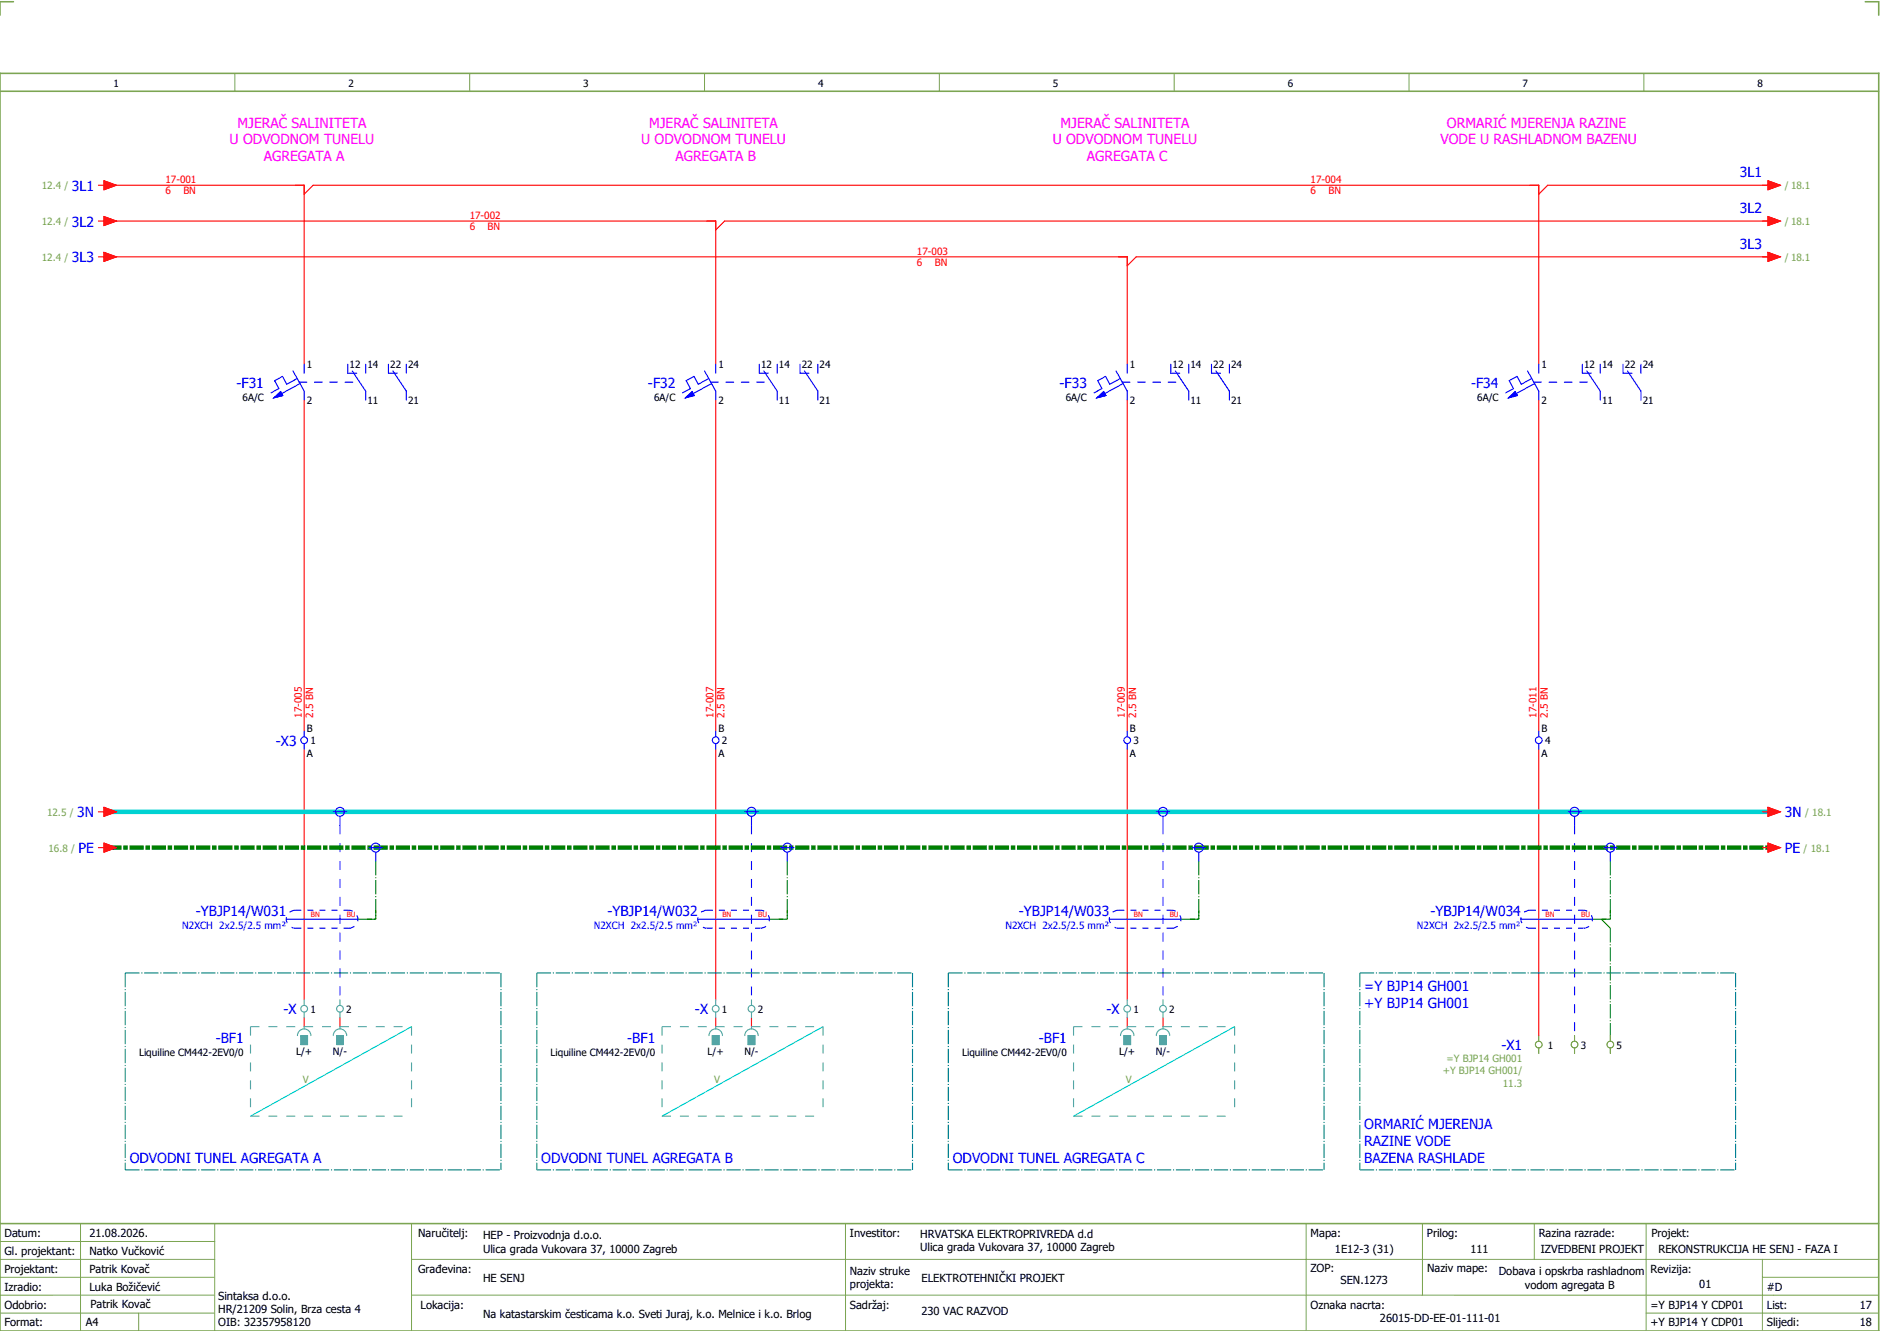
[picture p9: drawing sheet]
<svg xmlns="http://www.w3.org/2000/svg" width="421mm" height="297mm" viewBox="0 0 421 297" stroke-linecap="round" stroke-linejoin="round" font-family="sans-serif">
<path d="M0 16.4h420v281h-420zM3 .4h-3v3M417 .4h3v3M0 20.4h420M0 273.4h420" fill="none" stroke="#7ca552" stroke-width=".35"/>
<g fill="none" stroke="#7ca552" stroke-width=".22">
<path d="M52.5 16.4v4M105 16.4v4M157.5 16.4v4M210 16.4v4M262.5 16.4v4M315 16.4v4M367.5 16.4v4M0 277.4h48M18 273.4v24M48 273.4v24M92 273.4v24M189 273.4v24"/>
<path d="M292 273.4v23.8M318 273.4v16M343 273.4v8M368 273.4v23.8M0 281.4h48M0 285.4h47.8M0 293.4h47.8M31 293.4v4M47.8 289.4h-47.8M92 281.4h328M92 289.4h328M368 293.4h52"/>
<path d="M394 285.4h26M394 281.4v15.8"/>
</g>
<g fill="none" stroke="#f00" stroke-width=".25">
<path d="M22 41.4h1.2M22 49.4h1.2M22 57.4h1.2M23.2 40.4l2.8 1-2.8 1zM23.2 48.4l2.8 1-2.8 1zM23.2 56.4l2.8 1-2.8 1zM24 41.4h44v40M24 49.4h136v32M24 57.4h228v24M68 43.4l2-2h274v40M395.2 40.4l2.8 1-2.8 1zM395.2 48.4l2.8 1-2.8 1z"/>
<path d="M395.2 56.4l2.8 1-2.8 1zM396 41.4h-50l-2 2M396 49.4h-234l-2 2M396 57.4h-142l-2 2M68 89.4v74M160 89.4v74M252 89.4v74M344 89.4v74M68 167.4v56M160 167.4v56M252 167.4v56M344 167.4v64"/>
<path d="M22 189.4h1.2M22 181.4h1.2M23.2 188.4l2.8 1-2.8 1zM23.2 180.4l2.8 1-2.8 1zM394 189.4h1.2M394 181.4h1.2M395.2 188.4l2.8 1-2.8 1zM395.2 180.4l2.8 1-2.8 1zM68 227.4v2M76 227.4v2M160 227.4v2M168 227.4v2"/>
<path d="M252 227.4v2M260 227.4v2"/>
</g>
<g fill="none" stroke="#00be00" stroke-width=".25" stroke-dasharray="3.2 .4 .3 .4" stroke-linecap="butt">
<path d="M84 192.4v13M176 192.4v13M268 192.4v13M360 192.4v13M80 205.4h4M82 205.4h2M84 203.4v2M172 205.4h4M174 205.4h2M176 203.4v2M264 205.4h4M266 205.4h2"/>
<path d="M268 203.4v2M356 205.4h4M358 205.4h2M358 205.4l2 2M360 207.4v24M360 203.4v2"/>
</g>
<path d="M76 184.4v39M168 184.4v39M260 184.4v39M352 184.4v47" fill="none" stroke="#00f" stroke-width=".25" stroke-dasharray="2 2" stroke-linecap="butt"/>
<path d="M24 189.4h372" fill="none" stroke="#008000" stroke-width="1" stroke-dasharray="3.2 .4 1 .4" stroke-linecap="butt"/>
<path d="M24 181.4h372" fill="none" stroke="#00d2d2" stroke-width="1"/>
<path d="M92 229.4l-36 20M184 229.4l-36 20M276 229.4l-36 20" fill="none" stroke="#00d2d2" stroke-width=".25"/>
<g fill="none" stroke="#00f" stroke-width=".25">
<path d="M61.2 88.9l1.5-1.4 .5 .9zM65.5 82.9l2.5 4.5v2M66.4 84.6l-2.3 1.3-1-1.8-1.7 1 1 1.7-1.8 1M66.9 85.4h1.7M67.1 85.7l-4.1 2.2M68 81.4v2M70.3 85.4h1.7M73.7 85.4h1.7M77.2 85.4h1.7M77.8 81.4v2h2M78.7 82.9l3.1 4.5v2M81.7 81.4v2"/>
<path d="M86.8 81.4v2h2M87.8 82.9l3 4.5v2M90.8 81.4v2M153.2 88.9l1.5-1.4 .5 .9zM157.5 82.9l2.5 4.5v2M158.4 84.6l-2.3 1.3-1-1.8-1.7 1 1 1.7-1.8 1M158.9 85.4h1.7M159.1 85.7l-4.1 2.2M160 81.4v2M162.3 85.4h1.7M165.7 85.4h1.7M169.2 85.4h1.7"/>
<path d="M169.7 81.4v2h2M170.8 82.9l3 4.5v2M173.8 81.4v2M178.8 81.4v2h2M179.8 82.9l3 4.5v2M182.8 81.4v2M245.2 88.9l1.5-1.4 .5 .9zM249.5 82.9l2.5 4.5v2M250.4 84.6l-2.3 1.3-1-1.8-1.7 1 1 1.7-1.8 1M250.9 85.4h1.7M251.1 85.7l-4.1 2.2M252 81.4v2"/>
<path d="M254.3 85.4h1.7M257.7 85.4h1.7M261.2 85.4h1.7M261.8 81.4v2h2M262.7 82.9l3.1 4.5v2M265.7 81.4v2M270.8 81.4v2h2M271.8 82.9l3 4.5v2M274.8 81.4v2M337.2 88.9l1.5-1.4 .5 .9zM341.5 82.9l2.5 4.5v2M342.4 84.6l-2.3 1.3-1-1.8-1.7 1 1 1.7-1.8 1"/>
<path d="M342.9 85.4h1.7M343.1 85.7l-4.1 2.2M344 81.4v2M346.3 85.4h1.7M349.7 85.4h1.7M353.2 85.4h1.7M353.8 81.4v2h2M354.7 82.9l3.1 4.5v2M357.7 81.4v2M362.8 81.4v2h2M363.8 82.9l3 4.5v2M366.8 81.4v2"/>
<path d="M68 163.4v1.2M68 166.1v1.3M160 163.4v1.2M160 166.1v1.3M252 163.4v1.2M252 166.1v1.3M344 163.4v1.2M344 166.1v1.3M74.5 181.4h3M76 182.4v2M82.5 189.4h3M84 190.4v2"/>
<path d="M166.5 181.4h3M168 182.4v2M174.5 189.4h3M176 190.4v2M258.5 181.4h3M260 182.4v2M266.5 189.4h3M268 190.4v2M350.5 181.4h3M352 182.4v2M358.5 189.4h3M360 190.4v2"/>
<path d="M64 205.4h16M156 205.4h16M248 205.4h16M340 205.4h16"/>
<circle cx="68" cy="165.4" r=".75"/>
<circle cx="160" cy="165.4" r=".75"/>
<circle cx="252" cy="165.4" r=".75"/>
<circle cx="344" cy="165.4" r=".75"/>
<circle cx="76" cy="181.4" r="1"/>
<circle cx="84" cy="189.4" r="1"/>
<circle cx="168" cy="181.4" r="1"/>
<circle cx="176" cy="189.4" r="1"/>
<circle cx="260" cy="181.4" r="1"/>
<circle cx="268" cy="189.4" r="1"/>
<circle cx="352" cy="181.4" r="1"/>
<circle cx="360" cy="189.4" r="1"/>
</g>
<g fill="#00f" stroke="#00f" stroke-width=".22">
<path d="M61.2 88.9l1.5-1.4 .5 .9z"/>
<path d="M153.2 88.9l1.5-1.4 .5 .9z"/>
<path d="M245.2 88.9l1.5-1.4 .5 .9z"/>
<path d="M337.2 88.9l1.5-1.4 .5 .9z"/>
</g>
<g fill="none" stroke="#a57c00" stroke-width=".25">
<path d="M344 231.4v1.2M344 234.1v1.3M352 231.4v1.2M352 234.1v1.3M360 231.4v1.2M360 234.1v1.3"/>
<circle cx="344" cy="233.4" r=".75"/>
<circle cx="352" cy="233.4" r=".75"/>
<circle cx="360" cy="233.4" r=".75"/>
</g>
<g fill="none" stroke="#007f7f" stroke-width=".25" stroke-dasharray="3.2 .4 .3 .4" stroke-linecap="butt">
<path d="M28 217.4h84M28 217.4v44M112 217.4v44M120 217.4h84M120 217.4v44M204 217.4v44M212 217.4h84M212 217.4v44M296 217.4v44M304 217.4h84M304 217.4v44M388 217.4v44"/>
<path d="M28 261.4h84M120 261.4h84M212 261.4h84M304 261.4h84"/>
</g>
<g fill="none" stroke="#00f" stroke-width=".25" stroke-dasharray="1.4 1.4" stroke-linecap="butt">
<path d="M66 207.4h12M66 203.4h12M66 203.4a2 2 0 0 0-2 2 2 2 0 0 0 2 2M78 207.4a2 2 0 0 0 2-2 2 2 0 0 0-2-2M158 207.4h12M158 203.4h12M158 203.4a2 2 0 0 0-2 2 2 2 0 0 0 2 2M170 207.4a2 2 0 0 0 2-2 2 2 0 0 0-2-2M250 207.4h12M250 203.4h12M250 203.4a2 2 0 0 0-2 2 2 2 0 0 0 2 2M262 207.4a2 2 0 0 0 2-2 2 2 0 0 0-2-2"/>
<path d="M342 207.4h12M342 203.4h12M342 203.4a2 2 0 0 0-2 2 2 2 0 0 0 2 2M354 207.4a2 2 0 0 0 2-2 2 2 0 0 0-2-2"/>
</g>
<g fill="none" stroke="#52a5a5" stroke-width=".25">
<path d="M66.5 231.4a1.5 1.5 0 0 1 1.5-1.5 1.5 1.5 0 0 1 1.5 1.5M67.3 231.4h1.5v2h-1.5zM68 223.4v1.2M68 226.1v1.3M68 229.4v.5M74.5 231.4a1.5 1.5 0 0 1 1.5-1.5 1.5 1.5 0 0 1 1.5 1.5M75.2 231.4h1.5v2h-1.5zM76 223.4v1.2M76 226.1v1.3M76 229.4v.5M158.5 231.4a1.5 1.5 0 0 1 1.5-1.5 1.5 1.5 0 0 1 1.5 1.5M159.2 231.4h1.5v2h-1.5z"/>
<path d="M160 223.4v1.2M160 226.1v1.3M160 229.4v.5M166.5 231.4a1.5 1.5 0 0 1 1.5-1.5 1.5 1.5 0 0 1 1.5 1.5M167.3 231.4h1.4v2h-1.4zM168 223.4v1.2M168 226.1v1.3M168 229.4v.5M250.5 231.4a1.5 1.5 0 0 1 1.5-1.5 1.5 1.5 0 0 1 1.5 1.5M251.3 231.4h1.5v2h-1.5zM252 223.4v1.2M252 226.1v1.3"/>
<path d="M252 229.4v.5M258.5 231.4a1.5 1.5 0 0 1 1.5-1.5 1.5 1.5 0 0 1 1.5 1.5M259.3 231.4h1.5v2h-1.5zM260 223.4v1.2M260 226.1v1.3M260 229.4v.5"/>
<circle cx="68" cy="225.4" r=".75"/>
<circle cx="76" cy="225.4" r=".75"/>
<circle cx="160" cy="225.4" r=".75"/>
<circle cx="168" cy="225.4" r=".75"/>
<circle cx="252" cy="225.4" r=".75"/>
<circle cx="260" cy="225.4" r=".75"/>
</g>
<path d="M56 229.4h36M56 229.4v20M92 229.4v20M148 229.4h36M148 229.4v20M184 229.4v20M240 229.4h36M240 229.4v20M276 229.4v20M56 249.4h36M148 249.4h36M240 249.4h36" fill="none" stroke="#52a5a5" stroke-width=".25" stroke-dasharray="2 2" stroke-linecap="butt"/>
<g fill="#52a5a5" stroke="#52a5a5" stroke-width=".22">
<path d="M75.2 231.4h1.5v2h-1.5z"/>
<path d="M67.3 231.4h1.5v2h-1.5z"/>
<path d="M167.3 231.4h1.4v2h-1.4z"/>
<path d="M159.2 231.4h1.5v2h-1.5z"/>
<path d="M259.3 231.4h1.5v2h-1.5z"/>
<path d="M251.3 231.4h1.5v2h-1.5z"/>
</g>
<g fill="#f00" stroke="#f00" stroke-width=".22">
<path d="M23.2 188.4l2.8 1-2.8 1z"/>
<path d="M395.2 188.4l2.8 1-2.8 1z"/>
<path d="M23.2 40.4l2.8 1-2.8 1z"/>
<path d="M23.2 48.4l2.8 1-2.8 1z"/>
<path d="M23.2 56.4l2.8 1-2.8 1z"/>
<path d="M395.2 40.4l2.8 1-2.8 1z"/>
<path d="M395.2 48.4l2.8 1-2.8 1z"/>
<path d="M395.2 56.4l2.8 1-2.8 1z"/>
<path d="M23.2 180.4l2.8 1-2.8 1z"/>
<path d="M395.2 180.4l2.8 1-2.8 1z"/>
</g>
<g font-size="3.1" fill="#f0f">
<text x="53.1" y="28.5">MJERAČ SALINITETA</text>
<text x="145.1" y="28.5">MJERAČ SALINITETA</text>
<text x="237.1" y="28.5">MJERAČ SALINITETA</text>
<text x="323.5" y="28.5">ORMARIĆ MJERENJA RAZINE</text>
<text x="51.3" y="32.3">U ODVODNOM TUNELU</text>
<text x="143.3" y="32.3">U ODVODNOM TUNELU</text>
<text x="235.3" y="32.3">U ODVODNOM TUNELU</text>
<text x="322" y="32.3">VODE U RASHLADNOM BAZENU</text>
<text x="59" y="36">AGREGATA A</text>
<text x="151" y="36">AGREGATA B</text>
<text x="243" y="36">AGREGATA C</text>
</g>
<g font-size="3.1" fill="#00f">
<text x="389" y="39.6">3L1</text>
<text x="16.1" y="42.6">3L1</text>
<text x="389" y="47.6">3L2</text>
<text x="16.1" y="50.6">3L2</text>
<text x="16.1" y="58.6">3L3</text>
<text x="389" y="55.6">3L3</text>
<text x="52.9" y="86.6">-F31</text>
<text x="144.9" y="86.6">-F32</text>
<text x="236.9" y="86.6">-F33</text>
<text x="328.9" y="86.6">-F34</text>
<text x="61.7" y="166.6">-X3</text>
<text x="17.2" y="182.6">3N</text>
<text x="399" y="182.6">3N</text>
<text x="17.5" y="190.6">PE</text>
<text x="399" y="190.6">PE</text>
<text x="43.8" y="204.8">-YBJP14/W031</text>
<text x="135.8" y="204.8">-YBJP14/W032</text>
<text x="227.8" y="204.8">-YBJP14/W033</text>
<text x="319.8" y="204.8">-YBJP14/W034</text>
<text x="305" y="221.5">=Y BJP14 GH001</text>
<text x="63.4" y="226.6">-X</text>
<text x="155.4" y="226.6">-X</text>
<text x="247.4" y="226.6">-X</text>
<text x="305" y="225.3">+Y BJP14 GH001</text>
<text x="48.2" y="233">-BF1</text>
<text x="140.2" y="233">-BF1</text>
<text x="232.2" y="233">-BF1</text>
<text x="335.7" y="234.5">-X1</text>
<text x="305" y="252.3">ORMARIĆ MJERENJA</text>
<text x="305" y="256">RAZINE VODE</text>
<text x="29" y="259.8">ODVODNI TUNEL AGREGATA A</text>
<text x="121" y="259.8">ODVODNI TUNEL AGREGATA B</text>
<text x="213" y="259.8">ODVODNI TUNEL AGREGATA C</text>
<text x="305" y="259.8">BAZENA RASHLADE</text>
</g>
<g font-size="2.5">
<text x="1" y="276.4">Datum:</text>
<text x="1" y="280.4">Gl. projektant:</text>
<text x="20" y="276.4">21.08.2026.</text>
<text x="20" y="280.4">Natko Vučković</text>
<text x="93.5" y="276.4">Naručitelj:</text>
<text x="108" y="276.9">HEP - Proizvodnja d.o.o.</text>
<text x="108" y="279.9">Ulica grada Vukovara 37, 10000 Zagreb</text>
<text x="190" y="276.4">Investitor:</text>
<text x="205.7" y="276.6">HRVATSKA ELEKTROPRIVREDA d.d</text>
<text x="205.7" y="279.6">Ulica grada Vukovara 37, 10000 Zagreb</text>
<text x="293" y="276.4">Mapa:</text>
<text x="298.4" y="279.9">1E12-3 (31)</text>
<text x="319" y="276.4">Prilog:</text>
<text x="328.7" y="279.9">111</text>
<text x="344" y="276.4">Razina razrade:</text>
<text x="344.4" y="279.9">IZVEDBENI PROJEKT</text>
<text x="369.2" y="276.3">Projekt:</text>
<text x="370.8" y="279.9">REKONSTRUKCIJA HE SENJ - FAZA I</text>
<text x="1" y="284.4">Projektant:</text>
<text x="20" y="284.4">Patrik Kovač</text>
<text x="93.5" y="284.4">Građevina:</text>
<text x="108" y="286.4">HE SENJ</text>
<text x="190" y="284.9">Naziv struke</text>
<text x="190" y="287.9">projekta:</text>
<text x="206" y="286.5">ELEKTROTEHNIČKI PROJEKT</text>
<text x="293" y="284.3">ZOP:</text>
<text x="299.7" y="286.9">SEN.1273</text>
<text x="319" y="284.3">Naziv mape:</text>
<text x="335.1" y="285">Dobava i opskrba rashladnom</text>
<text x="340.9" y="288">vodom agregata B</text>
<text x="369" y="284.4">Revizija:</text>
<text x="379.9" y="287.9">01</text>
<text x="1" y="288.4">Izradio:</text>
<text x="1" y="292.4">Odobrio:</text>
<text x="20" y="288.4">Luka Božičević</text>
<text x="20.2" y="292.3">Patrik Kovač</text>
<text x="48.8" y="290.4">Sintaksa d.o.o.</text>
<text x="48.8" y="293.4">HR/21209 Solin, Brza cesta 4</text>
<text x="94" y="292.4">Lokacija:</text>
<text x="190" y="292.4">Sadržaj:</text>
<text x="206" y="293.9">230 VAC RAZVOD</text>
<text x="293" y="292.4">Oznaka nacrta:</text>
<text x="369" y="292.4">=Y BJP14 Y CDP01</text>
<text x="395" y="292.4">List:</text>
<text x="395" y="288.4">#D</text>
<text x="415.8" y="292.4">17</text>
<text x="1" y="296.4">Format:</text>
<text x="19.2" y="296.4">A4</text>
<text x="48.8" y="296.4">OIB: 32357958120</text>
<text x="108" y="294.4">Na katastarskim česticama k.o. Sveti Juraj, k.o. Melnice i k.o. Brlog</text>
<text x="308.5" y="295.4">26015-DD-EE-01-111-01</text>
<text x="369" y="296.4">+Y BJP14 Y CDP01</text>
<text x="395" y="296.4">Slijedi:</text>
<text x="415.8" y="296.4">18</text>
</g>
<g font-size="2.2">
<text x="25.4" y="19.4">1</text>
<text x="77.9" y="19.4">2</text>
<text x="130.4" y="19.4">3</text>
<text x="182.9" y="19.4">4</text>
<text x="235.4" y="19.4">5</text>
<text x="287.9" y="19.4">6</text>
<text x="340.4" y="19.4">7</text>
<text x="392.9" y="19.4">8</text>
<text x="68.6" y="82.3">1</text>
<text x="78.2" y="82.3">12</text>
<text x="82.1" y="82.3">14</text>
<text x="87.2" y="82.3">22</text>
<text x="91.2" y="82.3">24</text>
<text x="160.6" y="82.3">1</text>
<text x="170.2" y="82.3">12</text>
<text x="174.2" y="82.3">14</text>
<text x="179.2" y="82.3">22</text>
<text x="183.2" y="82.3">24</text>
<text x="252.6" y="82.3">1</text>
<text x="262.1" y="82.3">12</text>
<text x="266.2" y="82.3">14</text>
<text x="271.2" y="82.3">22</text>
<text x="275.2" y="82.3">24</text>
<text x="344.6" y="82.3">1</text>
<text x="354.2" y="82.3">12</text>
<text x="358.2" y="82.3">14</text>
<text x="363.2" y="82.3">22</text>
<text x="367.2" y="82.3">24</text>
<text x="54.2" y="89.5">6A/C</text>
<text x="146.2" y="89.5">6A/C</text>
<text x="238.2" y="89.5">6A/C</text>
<text x="330.2" y="89.5">6A/C</text>
<text x="68.6" y="90.2">2</text>
<text x="82.1" y="90.2">11</text>
<text x="91.2" y="90.2">21</text>
<text x="160.6" y="90.2">2</text>
<text x="174.2" y="90.2">11</text>
<text x="183.2" y="90.2">21</text>
<text x="252.6" y="90.2">2</text>
<text x="266.2" y="90.2">11</text>
<text x="275.2" y="90.2">21</text>
<text x="344.6" y="90.2">2</text>
<text x="358.2" y="90.2">11</text>
<text x="367.2" y="90.2">21</text>
<text x="68.6" y="163.5">B</text>
<text x="69.4" y="166.3">1</text>
<text x="160.6" y="163.5">B</text>
<text x="161.4" y="166.3">2</text>
<text x="252.6" y="163.5">B</text>
<text x="253.4" y="166.3">3</text>
<text x="344.6" y="163.5">B</text>
<text x="345.4" y="166.3">4</text>
<text x="68.6" y="169">A</text>
<text x="160.6" y="169">A</text>
<text x="252.6" y="169">A</text>
<text x="344.6" y="169">A</text>
<text x="69.4" y="226.3">1</text>
<text x="77.4" y="226.3">2</text>
<text x="161.4" y="226.3">1</text>
<text x="169.4" y="226.3">2</text>
<text x="253.4" y="226.3">1</text>
<text x="261.4" y="226.3">2</text>
<text x="31.1" y="235.9">Liquiline CM442-2EV0/0</text>
<text x="66.2" y="235.8">L/+</text>
<text x="74.4" y="235.8">N/-</text>
<text x="123.1" y="235.9">Liquiline CM442-2EV0/0</text>
<text x="158.2" y="235.8">L/+</text>
<text x="166.4" y="235.8">N/-</text>
<text x="215.1" y="235.9">Liquiline CM442-2EV0/0</text>
<text x="250.2" y="235.8">L/+</text>
<text x="258.4" y="235.8">N/-</text>
<text x="346" y="234.3">1</text>
<text x="353.4" y="234.3">3</text>
<text x="361.4" y="234.3">5</text>
</g>
<g font-size="2.2" fill="#f00">
<text x="37" y="40.9">17-001</text>
<text x="293" y="40.9">17-004</text>
<text x="37" y="43.4">6</text>
<text x="41" y="43.4">BN</text>
<text x="293" y="43.4">6</text>
<text x="297" y="43.4">BN</text>
<text x="105" y="48.9">17-002</text>
<text x="105" y="51.4">6</text>
<text x="109" y="51.4">BN</text>
<text x="205" y="56.9">17-003</text>
<text x="205" y="59.4">6</text>
<text x="209" y="59.4">BN</text>
<text x="67.5" y="160.4" transform="rotate(-90 67.5 160.4)">17-005</text>
<text x="70" y="160.4" transform="rotate(-90 70 160.4)">2.5 BN</text>
<text x="159.5" y="160.4" transform="rotate(-90 159.5 160.4)">17-007</text>
<text x="162" y="160.4" transform="rotate(-90 162 160.4)">2.5 BN</text>
<text x="251.5" y="160.4" transform="rotate(-90 251.5 160.4)">17-009</text>
<text x="254" y="160.4" transform="rotate(-90 254 160.4)">2.5 BN</text>
<text x="343.5" y="160.4" transform="rotate(-90 343.5 160.4)">17-011</text>
<text x="346" y="160.4" transform="rotate(-90 346 160.4)">2.5 BN</text>
</g>
<g font-size="2.2" fill="#7ca552">
<text x="9.4" y="42.3">12.4 /</text>
<text x="399" y="42.3">/ 18.1</text>
<text x="9.4" y="50.3">12.4 /</text>
<text x="399" y="50.3">/ 18.1</text>
<text x="9.4" y="58.3">12.4 /</text>
<text x="399" y="58.3">/ 18.1</text>
<text x="10.5" y="182.3">12.5 /</text>
<text x="403.5" y="182.3">/ 18.1</text>
<text x="10.9" y="190.3">16.8 /</text>
<text x="403.2" y="190.3">/ 18.1</text>
<text x="323.4" y="237.4">=Y BJP14 GH001</text>
<text x="67.7" y="241.9">V</text>
<text x="159.7" y="241.9">V</text>
<text x="251.7" y="241.9">V</text>
<text x="322.5" y="240.1">+Y BJP14 GH001/</text>
<text x="336" y="242.8">11.3</text>
</g>
<g font-size="2.2" fill="#00f">
<text x="40.8" y="207.6">N2XCH 2x2.5/2.5 mm²</text>
<text x="132.8" y="207.6">N2XCH 2x2.5/2.5 mm²</text>
<text x="224.8" y="207.6">N2XCH 2x2.5/2.5 mm²</text>
<text x="316.8" y="207.6">N2XCH 2x2.5/2.5 mm²</text>
</g>
<g font-size="1.6" fill="#f00">
<text x="69.5" y="204.9">BN</text>
<text x="77.5" y="204.9">BU</text>
<text x="161.5" y="204.9">BN</text>
<text x="169.5" y="204.9">BU</text>
<text x="253.5" y="204.9">BN</text>
<text x="261.5" y="204.9">BU</text>
<text x="345.5" y="204.9">BN</text>
<text x="353.5" y="204.9">BU</text>
</g>
</svg>
